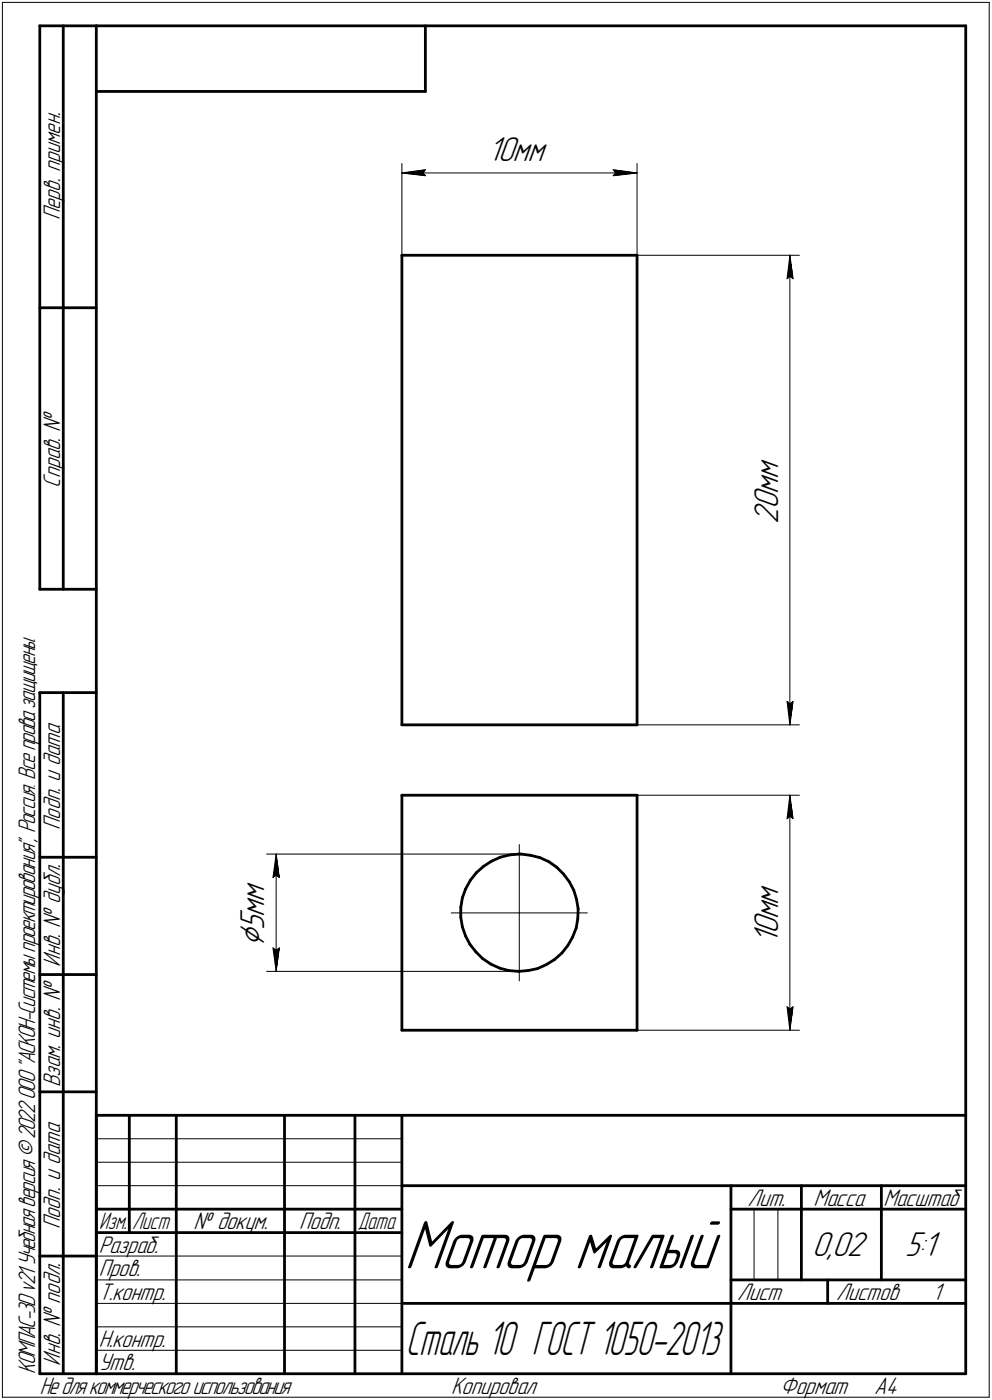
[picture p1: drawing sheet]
<svg xmlns="http://www.w3.org/2000/svg" width="211mm" height="298mm" viewBox="0 0 211 298" stroke-linecap="round" stroke-linejoin="round" font-family="sans-serif">
<g fill="none" stroke="#000" stroke-width=".59">
<path d="M8.5 5.5v120zM8.5 5.5h12zM13.5 5.5v120zM20.5 5.5v287zM20.5 5.5h185zM20.5 19.5h70zM90.5 5.5v14zM205.5 5.5v287zM85.5 54.4h50.1zM85.5 54.4v99.9zM135.6 54.4v99.9zM8.5 65.5h12z"/>
<path d="M8.5 125.5h12zM8.5 147.5v145zM8.5 147.5h12zM13.5 147.5v145zM85.5 154.3h50.1zM85.5 169.3h50.1zM85.5 169.3v50.1zM135.6 169.3v50.1zM8.5 182.5h12zM98 193.2v2.1zM98 195.3l.4 2.1zM98.4 191.2l-.4 2z"/>
<path d="M98.4 197.4l.7 1.9zM99.1 189.3l-.7 1.9zM99.1 199.3l.9 1.8zM100.1 187.5l-1 1.8zM101.3 185.8l1.6-1.3zM101.3 185.8l-1.2 1.7zM102.9 184.5l1.7-1.1zM104.6 183.4l1.8-.9zM106.4 182.5l2.1-.5zM108.5 182l2-.1zM110.5 181.9h.3zM110.8 181.9l2.1 .2z"/>
<path d="M112.9 182.1l2 .5zM114.9 182.6l1.9 .9zM116.8 183.5l1.6 1.2zM118.4 184.7l1.5 1.4zM119.9 186.1l1.3 1.7zM121.2 187.8l.9 1.8zM121.8 199.6l-1 1.7zM122.1 189.6l.6 1.9zM122.6 197.6l-.8 2zM122.7 191.5l.3 2zM122.9 195.7l-.3 1.9zM123 193.5l-.1 2.2z"/>
<path d="M8.5 207.5h12zM85.5 219.4h50.1zM100 201.1l1.3 1.6zM101.3 202.7l1.4 1.4zM102.7 204.1l1.8 1.2zM104.5 205.3l1.8 .9zM106.3 206.2l2 .5zM108.3 206.7l2 .1zM110.3 206.8l2.1-.1zM112.4 206.7l2-.5zM114.4 206.2l1.8-.8zM116.2 205.4l1.8-1.1z"/>
<path d="M118 204.3l1.5-1.4zM120.8 201.3l-1.3 1.6zM8.5 232.5h12zM20.5 237.5h185zM20.5 237.5v55zM27.5 237.5v25zM37.5 237.5v55zM60.5 237.5v55zM75.5 237.5v55zM85.5 237.5v55zM20.5 257.5h65zM85.5 252.5h120z"/>
<path d="M155.5 252.5v40zM155.5 257.5h15zM170.5 252.5v20zM170.5 257.5h35zM187.5 252.5v20zM8.5 267.5h12zM20.5 262.5h65zM85.5 277.5h70zM155.5 277.5h50zM155.5 272.5h50zM176.1 272.5v5zM8.5 292.5h12z"/>
<path d="M20.5 292.5h185z"/>
</g>
<g fill="none" stroke="#000" stroke-width=".21">
<path d="M.5 .5v297zM.5 .5h210zM210.5 .5v297zM85.5 34.8v19.6zM85.5 36.8l5-.6zM85.5 36.8l5 .6zM85.5 36.8h50.1zM90 36.8l.5 .6zM90.5 36.2l-.5 .6zM130.5 37.4l5.1-.6zM130.5 36.2l.5 .6zM130.5 36.2l5.1 .6z"/>
<path d="M131 36.8l-.5 .6zM135.6 34.8v19.6zM135.6 54.4h34.5zM167.5 59.4l.6-.6zM168.1 54.4l.6 5zM168.1 58.8l.6 .6zM168.1 54.4l-.6 5zM168.1 54.4v99.9zM135.6 154.3h34.5zM167.5 149.4l.6 4.9zM167.5 149.4l.6 .5zM168.1 149.9l.6-.5z"/>
<path d="M168.7 149.4l-.6 4.9zM110.5 179.8v14.6zM135.6 169.3h34.5zM167.5 174.3l.6-.5zM168.1 169.3l.6 5zM168.1 173.8l.6 .5zM168.1 169.3l-.6 5zM168.1 169.3v50.1zM56.7 181.9h53.8zM58.1 186.9l.7-.5zM58.8 181.9l.6 5zM58.8 186.4l.6 .5z"/>
<path d="M58.8 181.9l-.7 5zM58.8 181.9v24.9zM96 194.4h14.5zM110.5 194.4h14.5zM110.5 194.4v14.5zM56.7 206.8h53.8zM58.1 201.8l.7 5zM58.1 201.8l.7 .6zM58.8 202.4l.6-.6zM59.4 201.8l-.6 5zM135.6 219.4h34.5zM167.5 214.4l.6 5z"/>
<path d="M167.5 214.4l.6 .5zM168.1 214.9l.6-.5zM168.7 214.4l-.6 5zM20.5 247.5h65zM20.5 252.5h65zM20.5 242.5h65zM160.4 257.5v15zM165.5 257.5v15zM20.5 267.5h65zM20.5 272.5h65zM20.5 277.5h65zM.5 297.5h210z"/>
<path d="M20.5 282.5h65zM20.5 287.5h65z"/>
</g>
<g fill="#fff" stroke="#fff" stroke-width=".21">
<path d="M103.8 28.6h13.5zM103.8 28.7h13.5zM103.8 28.8h13.5zM103.8 28.9h13.5zM103.8 29h13.5zM103.8 29h13.5zM103.8 29.1h13.5zM103.8 29.2h13.5zM103.8 29.3h13.5zM103.8 29.4h13.5zM103.8 29.5h13.5zM103.8 29.5h13.5zM103.8 29.6h13.5zM103.8 29.7h13.5zM103.8 29.8h13.5zM103.8 29.9h13.5zM103.8 30h13.5zM103.8 30.1h13.5zM103.8 30.1h13.5zM103.8 30.2h13.5zM103.8 30.3h13.5zM103.8 30.4h13.5zM103.8 30.5h13.5zM103.8 30.6h13.5zM103.8 30.6h13.5zM103.8 30.7h13.5zM103.8 30.8h13.5zM103.8 30.9h13.5zM103.8 31h13.5zM103.8 31.1h13.5zM103.8 31.2h13.5zM103.8 31.2h13.5zM103.8 31.3h13.5zM103.8 31.4h13.5zM103.8 31.5h13.5zM103.8 31.6h13.5zM103.8 31.7h13.5zM103.8 31.7h13.5zM103.8 31.8h13.5zM103.8 31.9h13.5zM103.8 32h13.5zM103.8 32.1h13.5zM103.8 32.2h13.5zM103.8 32.3h13.5zM103.8 32.3h13.5zM103.8 32.4h13.5zM103.8 32.5h13.5zM103.8 32.6h13.5zM103.8 32.7h13.5zM103.8 32.8h13.5zM103.8 32.9h13.5zM103.8 32.9h13.5zM103.8 33h13.5zM103.8 33.1h13.5zM103.8 33.2h13.5zM103.8 33.3h13.5zM103.8 33.4h13.5zM103.8 33.4h13.5zM103.8 33.5h13.5zM103.8 33.6h13.5zM103.8 33.7h13.5zM103.8 33.8h13.5zM103.8 33.9h13.5zM103.8 34h13.5zM103.8 34h13.5zM103.8 34.1h13.5zM103.8 34.2h13.5zM103.8 34.3h13.5zM103.8 34.4h13.5zM103.8 34.5h13.5zM103.8 34.5h13.5zM103.8 34.6h13.5zM103.8 34.7h13.5zM103.8 34.8h13.5zM103.8 34.9h13.5zM103.8 35h13.5zM103.8 35.1h13.5zM103.8 35.1h13.5zM103.8 35.2h13.5zM103.8 35.3h13.5zM103.8 35.4h13.5zM103.8 35.5h13.5zM103.8 35.6h13.5zM103.8 35.6h13.5zM103.8 35.7h13.5z"/>
<path d="M90.4 35.6h.6zM89.8 35.7h1.2zM89.2 35.8h1.8zM88.6 35.9h2.4zM88 36h3zM87.3 36.1h3.7zM87.1 36.2h3.9zM87 36.2h4zM86.7 36.3h4.3zM86.5 36.4h4.5zM86.4 36.5h4.6zM86.1 36.6h4.9zM85.9 36.7h5.1zM85.8 36.7h5.2zM85.5 36.8h5.5zM85.8 36.9h5.2zM86 37h5zM86.2 37.1h4.8zM86.4 37.2h4.6zM86.7 37.3h4.3zM86.9 37.3h4.1zM87.1 37.4h3.9zM87.3 37.5h3.7zM88 37.6h3zM88.6 37.7h2.4zM89.2 37.8h1.8zM89.8 37.8h1.2zM90.4 37.9h.6z"/>
<path d="M130 35.6h.7zM130 35.7h1.3zM130 35.8h1.9zM130 35.9h2.5zM130 36h3.1zM130 36.1h3.7zM130 36.2h3.9zM130 36.2h4.1zM130 36.3h4.4zM130 36.4h4.5zM130 36.5h4.8zM130 36.6h5zM130 36.7h5.2zM130 36.7h5.4zM130 36.8h5.6zM130 36.9h5.4zM130 37h5.1zM130 37.1h4.9zM130 37.2h4.6zM130 37.3h4.5zM130 37.3h4.2zM130 37.4h3.9zM130 37.5h3.7zM130 37.6h3.1zM130 37.7h2.5zM130 37.8h1.9zM130 37.8h1.3zM130 37.9h.7z"/>
<path d="M159.9 97.1h7.2zM159.9 97.2h7.2zM159.9 97.3h7.2zM159.9 97.4h7.2zM159.9 97.5h7.2zM159.9 97.5h7.2zM159.9 97.6h7.2zM159.9 97.7h7.2zM159.9 97.8h7.2zM159.9 97.9h7.2zM159.9 98h7.2zM159.9 98h7.2zM159.9 98.1h7.2zM159.9 98.2h7.2zM159.9 98.3h7.2zM159.9 98.4h7.2zM159.9 98.5h7.2zM159.9 98.6h7.2zM159.9 98.6h7.2zM159.9 98.7h7.2zM159.9 98.8h7.2zM159.9 98.9h7.2zM159.9 99h7.2zM159.9 99.1h7.2zM159.9 99.1h7.2zM159.9 99.2h7.2zM159.9 99.3h7.2zM159.9 99.4h7.2zM159.9 99.5h7.2zM159.9 99.6h7.2zM159.9 99.7h7.2zM159.9 99.7h7.2zM159.9 99.8h7.2zM159.9 99.9h7.2zM159.9 100h7.2zM159.9 100.1h7.2zM159.9 100.2h7.2zM159.9 100.2h7.2zM159.9 100.3h7.2zM159.9 100.4h7.2zM159.9 100.5h7.2zM159.9 100.6h7.2zM159.9 100.7h7.2zM159.9 100.8h7.2zM159.9 100.8h7.2zM159.9 100.9h7.2zM159.9 101h7.2zM159.9 101.1h7.2zM159.9 101.2h7.2zM159.9 101.3h7.2zM159.9 101.3h7.2zM159.9 101.4h7.2zM159.9 101.5h7.2zM159.9 101.6h7.2zM159.9 101.7h7.2zM159.9 101.8h7.2zM159.9 101.9h7.2zM159.9 101.9h7.2zM159.9 102h7.2zM159.9 102.1h7.2zM159.9 102.2h7.2zM159.9 102.3h7.2zM159.9 102.4h7.2zM159.9 102.4h7.2zM159.9 102.5h7.2zM159.9 102.6h7.2zM159.9 102.7h7.2zM159.9 102.8h7.2zM159.9 102.9h7.2zM159.9 103h7.2zM159.9 103h7.2zM159.9 103.1h7.2zM159.9 103.2h7.2zM159.9 103.3h7.2zM159.9 103.4h7.2zM159.9 103.5h7.2zM159.9 103.5h7.2zM159.9 103.6h7.2zM159.9 103.7h7.2zM159.9 103.8h7.2zM159.9 103.9h7.2zM159.9 104h7.2zM159.9 104.1h7.2zM159.9 104.1h7.2zM159.9 104.2h7.2zM159.9 104.3h7.2zM159.9 104.4h7.2zM159.9 104.5h7.2zM159.9 104.6h7.2zM159.9 104.6h7.2zM159.9 104.7h7.2zM159.9 104.8h7.2zM159.9 104.9h7.2zM159.9 105h7.2zM159.9 105.1h7.2zM159.9 105.2h7.2zM159.9 105.2h7.2zM159.9 105.3h7.2zM159.9 105.4h7.2zM159.9 105.5h7.2zM159.9 105.6h7.2zM159.9 105.7h7.2zM159.9 105.7h7.2zM159.9 105.8h7.2zM159.9 105.9h7.2zM159.9 106h7.2zM159.9 106.1h7.2zM159.9 106.2h7.2zM159.9 106.3h7.2zM159.9 106.3h7.2zM159.9 106.4h7.2zM159.9 106.5h7.2zM159.9 106.6h7.2zM159.9 106.7h7.2zM159.9 106.8h7.2zM159.9 106.8h7.2zM159.9 106.9h7.2zM159.9 107h7.2zM159.9 107.1h7.2zM159.9 107.2h7.2zM159.9 107.3h7.2zM159.9 107.4h7.2zM159.9 107.4h7.2zM159.9 107.5h7.2zM159.9 107.6h7.2zM159.9 107.7h7.2zM159.9 107.8h7.2zM159.9 107.9h7.2zM159.9 107.9h7.2zM159.9 108h7.2zM159.9 108.1h7.2zM159.9 108.2h7.2zM159.9 108.3h7.2zM159.9 108.4h7.2zM159.9 108.5h7.2zM159.9 108.5h7.2zM159.9 108.6h7.2zM159.9 108.7h7.2zM159.9 108.8h7.2zM159.9 108.9h7.2zM159.9 109h7.2zM159.9 109.1h7.2zM159.9 109.1h7.2zM159.9 109.2h7.2zM159.9 109.3h7.2zM159.9 109.4h7.2zM159.9 109.5h7.2zM159.9 109.6h7.2zM159.9 109.6h7.2zM159.9 109.7h7.2zM159.9 109.8h7.2zM159.9 109.9h7.2zM159.9 110h7.2zM159.9 110.1h7.2zM159.9 110.2h7.2zM159.9 110.2h7.2zM159.9 110.3h7.2zM159.9 110.4h7.2zM159.9 110.5h7.2zM159.9 110.6h7.2zM159.9 110.7h7.2zM159.9 110.7h7.2zM159.9 110.8h7.2zM159.9 110.9h7.2zM159.9 111h7.2zM159.9 111.1h7.2zM159.9 111.2h7.2zM159.9 111.3h7.2zM159.9 111.3h7.2zM159.9 111.4h7.2zM159.9 111.5h7.2z"/>
<path d="M166.9 148.8h2.4zM167 148.9h2.3zM167 149h2.3zM167 149.1h2.3zM167 149.2h2.3zM167 149.3h2.3zM167 149.4h2.3zM167 149.4h2.3zM167 149.5h2.2zM167 149.6h2.2zM167 149.7h2.2zM167 149.8h2.2zM167 149.9h2.2zM167 149.9h2.2zM167 150h2.2zM167.1 150.1h2.1zM167.1 150.2h2.1zM167.1 150.3h2.1zM167.1 150.4h2.1zM167.1 150.5h2.1zM167.1 150.5h2.1zM167.1 150.6h2.1zM167.1 150.7h2zM167.2 150.8h1.9zM167.2 150.9h1.9zM167.2 151h1.9zM167.2 151h1.9zM167.2 151.1h1.9zM167.2 151.2h1.9zM167.2 151.3h1.9zM167.3 151.4h1.7zM167.3 151.5h1.7zM167.3 151.6h1.7zM167.3 151.6h1.7zM167.3 151.7h1.7zM167.3 151.8h1.7zM167.3 151.9h1.7zM167.4 152h1.5zM167.4 152.1h1.5zM167.4 152.1h1.5zM167.4 152.2h1.5zM167.4 152.3h1.5zM167.4 152.4h1.5zM167.4 152.5h1.5zM167.4 152.6h1.4zM167.5 152.7h1.3zM167.5 152.7h1.3zM167.6 152.8h1.1zM167.6 152.9h1.1zM167.6 153h1.1zM167.6 153.1h1.1zM167.6 153.2h1zM167.7 153.2h.9zM167.7 153.3h.9zM167.7 153.4h.8zM167.8 153.5h.7zM167.8 153.6h.6zM167.8 153.7h.6zM167.9 153.8h.4zM167.9 153.8h.4zM168 153.9h.3zM168 154h.2zM168 154.1h.2z"/>
<path d="M168 54.6h.2zM168 54.7h.2zM168 54.8h.3zM167.9 54.9h.4zM167.9 54.9h.4zM167.8 55h.6zM167.8 55.1h.6zM167.8 55.2h.7zM167.7 55.3h.8zM167.7 55.4h.9zM167.7 55.5h.9zM167.6 55.5h1zM167.6 55.6h1.1zM167.6 55.7h1.1zM167.6 55.8h1.1zM167.6 55.9h1.1zM167.5 56h1.3zM167.5 56h1.3zM167.4 56.1h1.4zM167.4 56.2h1.5zM167.4 56.3h1.5zM167.4 56.4h1.5zM167.4 56.5h1.5zM167.4 56.6h1.5zM167.4 56.6h1.5zM167.4 56.7h1.5zM167.3 56.8h1.7zM167.3 56.9h1.7zM167.3 57h1.7zM167.3 57.1h1.7zM167.3 57.1h1.7zM167.3 57.2h1.7zM167.3 57.3h1.7zM167.2 57.4h1.9zM167.2 57.5h1.9zM167.2 57.6h1.9zM167.2 57.7h1.9zM167.2 57.7h1.9zM167.2 57.8h1.9zM167.2 57.9h1.9zM167.1 58h2zM167.1 58.1h2.1zM167.1 58.2h2.1zM167.1 58.3h2.1zM167.1 58.3h2.1zM167.1 58.4h2.1zM167.1 58.5h2.1zM167.1 58.6h2.1zM167 58.7h2.2zM167 58.8h2.2zM167 58.8h2.2zM167 58.9h2.2zM167 59h2.2zM167 59.1h2.2zM167 59.2h2.2zM167 59.3h2.3zM167 59.4h2.3zM167 59.4h2.3zM167 59.5h2.3zM167 59.6h2.3zM167 59.7h2.3zM167 59.8h2.3z"/>
<path d="M159.9 187.6h7.2zM159.9 187.7h7.2zM159.9 187.8h7.2zM159.9 187.9h7.2zM159.9 188h7.2zM159.9 188h7.2zM159.9 188.1h7.2zM159.9 188.2h7.2zM159.9 188.3h7.2zM159.9 188.4h7.2zM159.9 188.5h7.2zM159.9 188.6h7.2zM159.9 188.6h7.2zM159.9 188.7h7.2zM159.9 188.8h7.2zM159.9 188.9h7.2zM159.9 189h7.2zM159.9 189.1h7.2zM159.9 189.1h7.2zM159.9 189.2h7.2zM159.9 189.3h7.2zM159.9 189.4h7.2zM159.9 189.5h7.2zM159.9 189.6h7.2zM159.9 189.7h7.2zM159.9 189.7h7.2zM159.9 189.8h7.2zM159.9 189.9h7.2zM159.9 190h7.2zM159.9 190.1h7.2zM159.9 190.2h7.2zM159.9 190.2h7.2zM159.9 190.3h7.2zM159.9 190.4h7.2zM159.9 190.5h7.2zM159.9 190.6h7.2zM159.9 190.7h7.2zM159.9 190.8h7.2zM159.9 190.8h7.2zM159.9 190.9h7.2zM159.9 191h7.2zM159.9 191.1h7.2zM159.9 191.2h7.2zM159.9 191.3h7.2zM159.9 191.3h7.2zM159.9 191.4h7.2zM159.9 191.5h7.2zM159.9 191.6h7.2zM159.9 191.7h7.2zM159.9 191.8h7.2zM159.9 191.9h7.2zM159.9 191.9h7.2zM159.9 192h7.2zM159.9 192.1h7.2zM159.9 192.2h7.2zM159.9 192.3h7.2zM159.9 192.4h7.2zM159.9 192.4h7.2zM159.9 192.5h7.2zM159.9 192.6h7.2zM159.9 192.7h7.2zM159.9 192.8h7.2zM159.9 192.9h7.2zM159.9 193h7.2zM159.9 193h7.2zM159.9 193.1h7.2zM159.9 193.2h7.2zM159.9 193.3h7.2zM159.9 193.4h7.2zM159.9 193.5h7.2zM159.9 193.5h7.2zM159.9 193.6h7.2zM159.9 193.7h7.2zM159.9 193.8h7.2zM159.9 193.9h7.2zM159.9 194h7.2zM159.9 194.1h7.2zM159.9 194.1h7.2zM159.9 194.2h7.2zM159.9 194.3h7.2zM159.9 194.4h7.2zM159.9 194.5h7.2zM159.9 194.6h7.2zM159.9 194.6h7.2zM159.9 194.7h7.2zM159.9 194.8h7.2zM159.9 194.9h7.2zM159.9 195h7.2zM159.9 195.1h7.2zM159.9 195.2h7.2zM159.9 195.2h7.2zM159.9 195.3h7.2zM159.9 195.4h7.2zM159.9 195.5h7.2zM159.9 195.6h7.2zM159.9 195.7h7.2zM159.9 195.7h7.2zM159.9 195.8h7.2zM159.9 195.9h7.2zM159.9 196h7.2zM159.9 196.1h7.2zM159.9 196.2h7.2zM159.9 196.3h7.2zM159.9 196.3h7.2zM159.9 196.4h7.2zM159.9 196.5h7.2zM159.9 196.6h7.2zM159.9 196.7h7.2zM159.9 196.8h7.2zM159.9 196.8h7.2zM159.9 196.9h7.2zM159.9 197h7.2zM159.9 197.1h7.2zM159.9 197.2h7.2zM159.9 197.3h7.2zM159.9 197.4h7.2zM159.9 197.4h7.2zM159.9 197.5h7.2zM159.9 197.6h7.2zM159.9 197.7h7.2zM159.9 197.8h7.2zM159.9 197.9h7.2zM159.9 198h7.2zM159.9 198h7.2zM159.9 198.1h7.2zM159.9 198.2h7.2zM159.9 198.3h7.2zM159.9 198.4h7.2zM159.9 198.5h7.2zM159.9 198.5h7.2zM159.9 198.6h7.2zM159.9 198.7h7.2zM159.9 198.8h7.2zM159.9 198.9h7.2zM159.9 199h7.2zM159.9 199.1h7.2zM159.9 199.1h7.2zM159.9 199.2h7.2zM159.9 199.3h7.2zM159.9 199.4h7.2zM159.9 199.5h7.2zM159.9 199.6h7.2zM159.9 199.6h7.2zM159.9 199.7h7.2zM159.9 199.8h7.2zM159.9 199.9h7.2zM159.9 200h7.2zM159.9 200.1h7.2zM159.9 200.2h7.2zM159.9 200.2h7.2zM159.9 200.3h7.2zM159.9 200.4h7.2zM159.9 200.5h7.2zM159.9 200.6h7.2zM159.9 200.7h7.2zM159.9 200.7h7.2zM159.9 200.8h7.2zM159.9 200.9h7.2zM159.9 201h7.2z"/>
<path d="M166.9 213.9h2.4zM167 214h2.3zM167 214h2.3zM167 214.1h2.3zM167 214.2h2.3zM167 214.3h2.3zM167 214.4h2.3zM167 214.5h2.3zM167 214.5h2.2zM167 214.6h2.2zM167 214.7h2.2zM167 214.8h2.2zM167 214.9h2.2zM167 215h2.2zM167 215.1h2.2zM167.1 215.1h2.1zM167.1 215.2h2.1zM167.1 215.3h2.1zM167.1 215.4h2.1zM167.1 215.5h2.1zM167.1 215.6h2.1zM167.1 215.6h2.1zM167.1 215.7h2zM167.2 215.8h1.9zM167.2 215.9h1.9zM167.2 216h1.9zM167.2 216.1h1.9zM167.2 216.2h1.9zM167.2 216.2h1.9zM167.2 216.3h1.9zM167.3 216.4h1.7zM167.3 216.5h1.7zM167.3 216.6h1.7zM167.3 216.7h1.7zM167.3 216.7h1.7zM167.3 216.8h1.7zM167.3 216.9h1.7zM167.4 217h1.5zM167.4 217.1h1.5zM167.4 217.2h1.5zM167.4 217.3h1.5zM167.4 217.3h1.5zM167.4 217.4h1.5zM167.4 217.5h1.5zM167.4 217.6h1.4zM167.5 217.7h1.3zM167.5 217.8h1.3zM167.6 217.8h1.1zM167.6 217.9h1.1zM167.6 218h1.1zM167.6 218.1h1.1zM167.6 218.2h1zM167.7 218.3h.9zM167.7 218.4h.9zM167.7 218.4h.8zM167.8 218.5h.7zM167.8 218.6h.6zM167.8 218.7h.6zM167.9 218.8h.4zM167.9 218.9h.4zM168 218.9h.3zM168 219h.2zM168 219.1h.2z"/>
<path d="M168 169.6h.2zM168 169.7h.2zM168 169.8h.3zM167.9 169.8h.4zM167.9 169.9h.4zM167.8 170h.6zM167.8 170.1h.6zM167.8 170.2h.7zM167.7 170.3h.8zM167.7 170.3h.9zM167.7 170.4h.9zM167.6 170.5h1zM167.6 170.6h1.1zM167.6 170.7h1.1zM167.6 170.8h1.1zM167.6 170.9h1.1zM167.5 170.9h1.3zM167.5 171h1.3zM167.4 171.1h1.4zM167.4 171.2h1.5zM167.4 171.3h1.5zM167.4 171.4h1.5zM167.4 171.4h1.5zM167.4 171.5h1.5zM167.4 171.6h1.5zM167.4 171.7h1.5zM167.3 171.8h1.7zM167.3 171.9h1.7zM167.3 172h1.7zM167.3 172h1.7zM167.3 172.1h1.7zM167.3 172.2h1.7zM167.3 172.3h1.7zM167.2 172.4h1.9zM167.2 172.5h1.9zM167.2 172.6h1.9zM167.2 172.6h1.9zM167.2 172.7h1.9zM167.2 172.8h1.9zM167.2 172.9h1.9zM167.1 173h2zM167.1 173.1h2.1zM167.1 173.1h2.1zM167.1 173.2h2.1zM167.1 173.3h2.1zM167.1 173.4h2.1zM167.1 173.5h2.1zM167.1 173.6h2.1zM167 173.7h2.2zM167 173.7h2.2zM167 173.8h2.2zM167 173.9h2.2zM167 174h2.2zM167 174.1h2.2zM167 174.2h2.2zM167 174.2h2.3zM167 174.3h2.3zM167 174.4h2.3zM167 174.5h2.3zM167 174.6h2.3zM167 174.7h2.3zM167 174.8h2.3z"/>
<path d="M50.5 187.2h7.2zM50.5 187.3h7.2zM50.5 187.4h7.2zM50.5 187.5h7.2zM50.5 187.5h7.2zM50.5 187.6h7.2zM50.5 187.7h7.2zM50.5 187.8h7.2zM50.5 187.9h7.2zM50.5 188h7.2zM50.5 188h7.2zM50.5 188.1h7.2zM50.5 188.2h7.2zM50.5 188.3h7.2zM50.5 188.4h7.2zM50.5 188.5h7.2zM50.5 188.6h7.2zM50.5 188.6h7.2zM50.5 188.7h7.2zM50.5 188.8h7.2zM50.5 188.9h7.2zM50.5 189h7.2zM50.5 189.1h7.2zM50.5 189.1h7.2zM50.5 189.2h7.2zM50.5 189.3h7.2zM50.5 189.4h7.2zM50.5 189.5h7.2zM50.5 189.6h7.2zM50.5 189.7h7.2zM50.5 189.7h7.2zM50.5 189.8h7.2zM50.5 189.9h7.2zM50.5 190h7.2zM50.5 190.1h7.2zM50.5 190.2h7.2zM50.5 190.2h7.2zM50.5 190.3h7.2zM50.5 190.4h7.2zM50.5 190.5h7.2zM50.5 190.6h7.2zM50.5 190.7h7.2zM50.5 190.8h7.2zM50.5 190.8h7.2zM50.5 190.9h7.2zM50.5 191h7.2zM50.5 191.1h7.2zM50.5 191.2h7.2zM50.5 191.3h7.2zM50.5 191.3h7.2zM50.5 191.4h7.2zM50.5 191.5h7.2zM50.5 191.6h7.2zM50.5 191.7h7.2zM50.5 191.8h7.2zM50.5 191.9h7.2zM50.5 191.9h7.2zM50.5 192h7.2zM50.5 192.1h7.2zM50.5 192.2h7.2zM50.5 192.3h7.2zM50.5 192.4h7.2zM50.5 192.4h7.2zM50.5 192.5h7.2zM50.5 192.6h7.2zM50.5 192.7h7.2zM50.5 192.8h7.2zM50.5 192.9h7.2zM50.5 193h7.2zM50.5 193h7.2zM50.5 193.1h7.2zM50.5 193.2h7.2zM50.5 193.3h7.2zM50.5 193.4h7.2zM50.5 193.5h7.2zM50.5 193.5h7.2zM50.5 193.6h7.2zM50.5 193.7h7.2zM50.5 193.8h7.2zM50.5 193.9h7.2zM50.5 194h7.2zM50.5 194.1h7.2zM50.5 194.1h7.2zM50.5 194.2h7.2zM50.5 194.3h7.2zM50.5 194.4h7.2zM50.5 194.5h7.2zM50.5 194.6h7.2zM50.5 194.6h7.2zM50.5 194.7h7.2zM50.5 194.8h7.2zM50.5 194.9h7.2zM50.5 195h7.2zM50.5 195.1h7.2zM50.5 195.2h7.2zM50.5 195.2h7.2zM50.5 195.3h7.2zM50.5 195.4h7.2zM50.5 195.5h7.2zM50.5 195.6h7.2zM50.5 195.7h7.2zM50.5 195.7h7.2zM50.5 195.8h7.2zM50.5 195.9h7.2zM50.5 196h7.2zM50.5 196.1h7.2zM50.5 196.2h7.2zM50.5 196.3h7.2zM50.5 196.3h7.2zM50.5 196.4h7.2zM50.5 196.5h7.2zM50.5 196.6h7.2zM50.5 196.7h7.2zM50.5 196.8h7.2zM50.5 196.8h7.2zM50.5 196.9h7.2zM50.5 197h7.2zM50.5 197.1h7.2zM50.5 197.2h7.2zM50.5 197.3h7.2zM50.5 197.4h7.2zM50.5 197.4h7.2zM50.5 197.5h7.2zM50.5 197.6h7.2zM50.5 197.7h7.2zM50.5 197.8h7.2zM50.5 197.9h7.2zM50.5 198h7.2zM50.5 198h7.2zM50.5 198.1h7.2zM50.5 198.2h7.2zM50.5 198.3h7.2zM50.5 198.4h7.2zM50.5 198.5h7.2zM50.5 198.5h7.2zM50.5 198.6h7.2zM50.5 198.7h7.2zM50.5 198.8h7.2zM50.5 198.9h7.2zM50.5 199h7.2zM50.5 199.1h7.2zM50.5 199.1h7.2zM50.5 199.2h7.2zM50.5 199.3h7.2zM50.5 199.4h7.2zM50.5 199.5h7.2zM50.5 199.6h7.2zM50.5 199.6h7.2zM50.5 199.7h7.2zM50.5 199.8h7.2zM50.5 199.9h7.2zM50.5 200h7.2zM50.5 200.1h7.2zM50.5 200.2h7.2zM50.5 200.2h7.2zM50.5 200.3h7.2zM50.5 200.4h7.2zM50.5 200.5h7.2zM50.5 200.6h7.2zM50.5 200.7h7.2zM50.5 200.7h7.2zM50.5 200.8h7.2zM50.5 200.9h7.2zM50.5 201h7.2zM50.5 201.1h7.2zM50.5 201.2h7.2zM50.5 201.3h7.2zM50.5 201.3h7.2zM50.5 201.4h7.2z"/>
<path d="M58.7 182.1h.2zM58.7 182.2h.2zM58.6 182.3h.4zM58.6 182.4h.4zM58.5 182.5h.5zM58.5 182.5h.6zM58.5 182.6h.6zM58.4 182.7h.8zM58.4 182.8h.8zM58.3 182.9h1zM58.3 183h1zM58.3 183h1zM58.3 183.1h1.1zM58.3 183.2h1.1zM58.2 183.3h1.2zM58.2 183.4h1.2zM58.1 183.5h1.4zM58.1 183.6h1.4zM58 183.6h1.5zM58 183.7h1.6zM58 183.8h1.6zM58 183.9h1.6zM58 184h1.6zM58 184.1h1.6zM58 184.1h1.6zM58 184.2h1.6zM57.9 184.3h1.7zM57.9 184.4h1.8zM57.9 184.5h1.8zM57.9 184.6h1.8zM57.9 184.7h1.8zM57.9 184.7h1.8zM57.9 184.8h1.8zM57.8 184.9h1.9zM57.8 185h1.9zM57.8 185.1h1.9zM57.8 185.2h2zM57.8 185.3h2zM57.8 185.3h2zM57.8 185.4h2zM57.7 185.5h2.1zM57.7 185.6h2.1zM57.7 185.7h2.1zM57.7 185.8h2.1zM57.7 185.8h2.1zM57.7 185.9h2.2zM57.7 186h2.2zM57.7 186.1h2.2zM57.7 186.2h2.2zM57.7 186.3h2.2zM57.7 186.4h2.2zM57.7 186.4h2.2zM57.7 186.5h2.2zM57.7 186.6h2.2zM57.7 186.7h2.2zM57.6 186.8h2.3zM57.6 186.9h2.3zM57.6 186.9h2.3zM57.6 187h2.3zM57.6 187.1h2.3zM57.6 187.2h2.3zM57.6 187.3h2.3z"/>
<path d="M57.5 201.3h2.4zM57.6 201.4h2.3zM57.6 201.5h2.3zM57.6 201.6h2.3zM57.6 201.7h2.3zM57.6 201.8h2.3zM57.6 201.8h2.3zM57.6 201.9h2.3zM57.7 202h2.2zM57.7 202.1h2.2zM57.7 202.2h2.2zM57.7 202.3h2.2zM57.7 202.4h2.2zM57.7 202.4h2.2zM57.7 202.5h2.2zM57.7 202.6h2.2zM57.7 202.7h2.2zM57.7 202.8h2.2zM57.7 202.9h2.1zM57.7 202.9h2.1zM57.7 203h2.1zM57.7 203.1h2.1zM57.7 203.2h2.1zM57.8 203.3h2zM57.8 203.4h2zM57.8 203.5h2zM57.8 203.5h2zM57.8 203.6h1.9zM57.8 203.7h1.9zM57.8 203.8h1.9zM57.9 203.9h1.8zM57.9 204h1.8zM57.9 204h1.8zM57.9 204.1h1.8zM57.9 204.2h1.8zM57.9 204.3h1.8zM57.9 204.4h1.7zM58 204.5h1.6zM58 204.6h1.6zM58 204.6h1.6zM58 204.7h1.6zM58 204.8h1.6zM58 204.9h1.6zM58 205h1.6zM58 205.1h1.5zM58.1 205.1h1.4zM58.1 205.2h1.4zM58.2 205.3h1.2zM58.2 205.4h1.2zM58.3 205.5h1.1zM58.3 205.6h1.1zM58.3 205.7h1zM58.3 205.7h1zM58.3 205.8h1zM58.4 205.9h.8zM58.4 206h.8zM58.5 206.1h.6zM58.5 206.2h.6zM58.5 206.2h.5zM58.6 206.3h.4zM58.6 206.4h.4zM58.7 206.5h.2zM58.7 206.6h.2z"/>
</g>
<g fill="#000" stroke="#000" stroke-width=".21">
<path d="M85.5 36.8h4.5zM86.3 36.9h3.8zM87 37h3.2zM87.7 37.1h2.6zM88.4 37.2h1.9zM89.2 37.3h1.2zM89.8 37.3h.7z"/>
<path d="M89.9 36.2h.6zM89.3 36.3h1.1zM88.6 36.4h1.7zM88.1 36.5h2.2zM87.5 36.6h2.8zM86.8 36.7h3.4zM86.2 36.7h3.9z"/>
<path d="M130.6 36.2h.5zM130.6 36.3h1.1zM130.7 36.4h1.7zM130.7 36.5h2.3zM130.8 36.6h2.9zM130.9 36.7h3.4zM131 36.7h4z"/>
<path d="M131 36.8h4.6zM131 36.9h3.9zM130.9 37h3.2zM130.8 37.1h2.6zM130.7 37.2h2zM130.6 37.3h1.4zM130.6 37.3h.6z"/>
<path d="M167.9 55.8h.2zM167.9 55.9h.2zM167.9 56h.2zM167.9 56h.2zM167.9 56.1h.2zM167.9 56.2h.2zM167.9 56.3h.2zM167.9 56.4h.2zM167.9 56.5h.2zM167.8 56.6h.3zM167.8 56.6h.3zM167.8 56.7h.3zM167.8 56.8h.3zM167.8 56.9h.3zM167.8 57h.3zM167.8 57.1h.3zM167.8 57.1h.3zM167.7 57.2h.4zM167.7 57.3h.4zM167.7 57.4h.4zM167.7 57.5h.4zM167.7 57.6h.4zM167.7 57.7h.4zM167.7 57.7h.4zM167.7 57.8h.4zM167.7 57.9h.4zM167.6 58h.5zM167.6 58.1h.5zM167.6 58.2h.5zM167.6 58.3h.5zM167.6 58.3h.5zM167.6 58.4h.5zM167.6 58.5h.5zM167.6 58.6h.5zM167.6 58.7h.5zM167.6 58.8h.5zM167.6 58.8h.5zM167.6 58.9h.4zM167.6 59h.3zM167.6 59.1h.2zM167.6 59.2h.1z"/>
<path d="M168.1 55h.1zM168.1 55.1h.1zM168.1 55.2h.1zM168.1 55.3h.1zM168.1 55.4h.1zM168.1 55.5h.1zM168.1 55.5h.1zM168.1 55.6h.2zM168.1 55.7h.2zM168.1 55.8h.2zM168.1 55.9h.2zM168.1 56h.2zM168.1 56h.2zM168.1 56.1h.2zM168.1 56.2h.2zM168.1 56.3h.3zM168.1 56.4h.3zM168.1 56.5h.3zM168.1 56.6h.3zM168.1 56.6h.3zM168.1 56.7h.3zM168.1 56.8h.3zM168.1 56.9h.4zM168.1 57h.4zM168.1 57.1h.4zM168.1 57.1h.4zM168.1 57.2h.4zM168.1 57.3h.4zM168.1 57.4h.4zM168.1 57.5h.5zM168.1 57.6h.5zM168.1 57.7h.5zM168.1 57.7h.5zM168.1 57.8h.5zM168.1 57.9h.5zM168.1 58h.5zM168.1 58.1h.5zM168.1 58.2h.6zM168.1 58.3h.6zM168.1 58.3h.6zM168.1 58.4h.6zM168.1 58.5h.6zM168.1 58.6h.6zM168.1 58.7h.6zM168.1 58.8h.6zM168.1 58.8h.6zM168.2 58.9h.5zM168.3 59h.4zM168.4 59.1h.3zM168.6 59.2h.1z"/>
<path d="M167.6 149.5h.1zM167.6 149.6h.2zM167.6 149.7h.3zM167.6 149.8h.4zM167.6 149.9h.5zM167.6 149.9h.5zM167.6 150h.5zM167.6 150.1h.5zM167.6 150.2h.5zM167.6 150.3h.5zM167.6 150.4h.5zM167.6 150.5h.5zM167.6 150.5h.5zM167.6 150.6h.5zM167.6 150.7h.5zM167.7 150.8h.4zM167.7 150.9h.4zM167.7 151h.4zM167.7 151h.4zM167.7 151.1h.4zM167.7 151.2h.4zM167.7 151.3h.4zM167.7 151.4h.4zM167.7 151.5h.4zM167.8 151.6h.3zM167.8 151.6h.3zM167.8 151.7h.3zM167.8 151.8h.3zM167.8 151.9h.3zM167.8 152h.3zM167.8 152.1h.3zM167.8 152.1h.3zM167.9 152.2h.2zM167.9 152.3h.2zM167.9 152.4h.2zM167.9 152.5h.2zM167.9 152.6h.2zM167.9 152.7h.2zM167.9 152.7h.2zM167.9 152.8h.2zM167.9 152.9h.2z"/>
<path d="M168.6 149.5h.1zM168.4 149.6h.3zM168.3 149.7h.4zM168.2 149.8h.5zM168.1 149.9h.6zM168.1 149.9h.6zM168.1 150h.6zM168.1 150.1h.6zM168.1 150.2h.6zM168.1 150.3h.6zM168.1 150.4h.6zM168.1 150.5h.6zM168.1 150.5h.6zM168.1 150.6h.5zM168.1 150.7h.5zM168.1 150.8h.5zM168.1 150.9h.5zM168.1 151h.5zM168.1 151h.5zM168.1 151.1h.5zM168.1 151.2h.5zM168.1 151.3h.4zM168.1 151.4h.4zM168.1 151.5h.4zM168.1 151.6h.4zM168.1 151.6h.4zM168.1 151.7h.4zM168.1 151.8h.4zM168.1 151.9h.3zM168.1 152h.3zM168.1 152.1h.3zM168.1 152.1h.3zM168.1 152.2h.3zM168.1 152.3h.3zM168.1 152.4h.3zM168.1 152.5h.2zM168.1 152.6h.2zM168.1 152.7h.2zM168.1 152.7h.2zM168.1 152.8h.2zM168.1 152.9h.2zM168.1 153h.2zM168.1 153.1h.2zM168.1 153.2h.1zM168.1 153.2h.1zM168.1 153.3h.1zM168.1 153.4h.1zM168.1 153.5h.1zM168.1 153.6h.1zM168.1 153.7h.1z"/>
<path d="M167.9 170.8h.2zM167.9 170.9h.2zM167.9 170.9h.2zM167.9 171h.2zM167.9 171.1h.2zM167.9 171.2h.2zM167.9 171.3h.2zM167.9 171.4h.2zM167.9 171.4h.2zM167.8 171.5h.3zM167.8 171.6h.3zM167.8 171.7h.3zM167.8 171.8h.3zM167.8 171.9h.3zM167.8 172h.3zM167.8 172h.3zM167.8 172.1h.3zM167.7 172.2h.4zM167.7 172.3h.4zM167.7 172.4h.4zM167.7 172.5h.4zM167.7 172.6h.4zM167.7 172.6h.4zM167.7 172.7h.4zM167.7 172.8h.4zM167.7 172.9h.4zM167.6 173h.5zM167.6 173.1h.5zM167.6 173.1h.5zM167.6 173.2h.5zM167.6 173.3h.5zM167.6 173.4h.5zM167.6 173.5h.5zM167.6 173.6h.5zM167.6 173.7h.5zM167.6 173.7h.5zM167.6 173.8h.5zM167.6 173.9h.4zM167.6 174h.3zM167.6 174.1h.2zM167.6 174.2h.1z"/>
<path d="M168.1 170h.1zM168.1 170.1h.1zM168.1 170.2h.1zM168.1 170.3h.1zM168.1 170.3h.1zM168.1 170.4h.1zM168.1 170.5h.1zM168.1 170.6h.2zM168.1 170.7h.2zM168.1 170.8h.2zM168.1 170.9h.2zM168.1 170.9h.2zM168.1 171h.2zM168.1 171.1h.2zM168.1 171.2h.2zM168.1 171.3h.3zM168.1 171.4h.3zM168.1 171.4h.3zM168.1 171.5h.3zM168.1 171.6h.3zM168.1 171.7h.3zM168.1 171.8h.3zM168.1 171.9h.4zM168.1 172h.4zM168.1 172h.4zM168.1 172.1h.4zM168.1 172.2h.4zM168.1 172.3h.4zM168.1 172.4h.4zM168.1 172.5h.5zM168.1 172.6h.5zM168.1 172.6h.5zM168.1 172.7h.5zM168.1 172.8h.5zM168.1 172.9h.5zM168.1 173h.5zM168.1 173.1h.5zM168.1 173.1h.6zM168.1 173.2h.6zM168.1 173.3h.6zM168.1 173.4h.6zM168.1 173.5h.6zM168.1 173.6h.6zM168.1 173.7h.6zM168.1 173.7h.6zM168.1 173.8h.6zM168.2 173.9h.5zM168.3 174h.4zM168.4 174.1h.3zM168.6 174.2h.1z"/>
<path d="M58.6 183.1h.2zM58.6 183.2h.2zM58.6 183.3h.2zM58.6 183.4h.2zM58.6 183.5h.2zM58.6 183.6h.2zM58.6 183.6h.2zM58.6 183.7h.2zM58.5 183.8h.3zM58.5 183.9h.3zM58.5 184h.3zM58.5 184.1h.3zM58.5 184.1h.3zM58.5 184.2h.3zM58.5 184.3h.3zM58.4 184.4h.4zM58.4 184.5h.4zM58.4 184.6h.4zM58.4 184.7h.4zM58.4 184.7h.4zM58.4 184.8h.4zM58.4 184.9h.4zM58.3 185h.5zM58.3 185.1h.5zM58.3 185.2h.5zM58.3 185.3h.5zM58.3 185.3h.5zM58.3 185.4h.5zM58.3 185.5h.5zM58.3 185.6h.5zM58.3 185.7h.5zM58.3 185.8h.5zM58.3 185.8h.5zM58.3 185.9h.5zM58.3 186h.5zM58.3 186.1h.5zM58.3 186.2h.5zM58.2 186.3h.6zM58.2 186.4h.6zM58.2 186.4h.5zM58.2 186.5h.4zM58.2 186.6h.2zM58.2 186.7h.1z"/>
<path d="M58.8 182.5h.1zM58.8 182.6h.1zM58.8 182.7h.1zM58.8 182.8h.1zM58.8 182.9h.1zM58.8 183h.1zM58.8 183h.1zM58.8 183.1h.2zM58.8 183.2h.2zM58.8 183.3h.2zM58.8 183.4h.2zM58.8 183.5h.2zM58.8 183.6h.2zM58.8 183.6h.2zM58.8 183.7h.2zM58.8 183.8h.3zM58.8 183.9h.3zM58.8 184h.3zM58.8 184.1h.3zM58.8 184.1h.3zM58.8 184.2h.3zM58.8 184.3h.3zM58.8 184.4h.4zM58.8 184.5h.4zM58.8 184.6h.4zM58.8 184.7h.4zM58.8 184.7h.4zM58.8 184.8h.4zM58.8 184.9h.4zM58.8 185h.5zM58.8 185.1h.5zM58.8 185.2h.5zM58.8 185.3h.5zM58.8 185.3h.5zM58.8 185.4h.5zM58.8 185.5h.5zM58.8 185.6h.5zM58.8 185.7h.6zM58.8 185.8h.6zM58.8 185.8h.6zM58.8 185.9h.6zM58.8 186h.6zM58.8 186.1h.6zM58.8 186.2h.6zM58.8 186.3h.6zM58.8 186.4h.6zM58.9 186.4h.5zM59 186.5h.4zM59.1 186.6h.3zM59.3 186.7h.1z"/>
<path d="M58.2 202h.1zM58.2 202.1h.2zM58.2 202.2h.4zM58.2 202.3h.5zM58.2 202.4h.6zM58.2 202.4h.6zM58.3 202.5h.5zM58.3 202.6h.5zM58.3 202.7h.5zM58.3 202.8h.5zM58.3 202.9h.5zM58.3 202.9h.5zM58.3 203h.5zM58.3 203.1h.5zM58.3 203.2h.5zM58.3 203.3h.5zM58.3 203.4h.5zM58.3 203.5h.5zM58.3 203.5h.5zM58.3 203.6h.5zM58.3 203.7h.5zM58.4 203.8h.4zM58.4 203.9h.4zM58.4 204h.4zM58.4 204h.4zM58.4 204.1h.4zM58.4 204.2h.4zM58.4 204.3h.4zM58.5 204.4h.3zM58.5 204.5h.3zM58.5 204.6h.3zM58.5 204.6h.3zM58.5 204.7h.3zM58.5 204.8h.3zM58.5 204.9h.3zM58.6 205h.2zM58.6 205.1h.2zM58.6 205.1h.2zM58.6 205.2h.2zM58.6 205.3h.2zM58.6 205.4h.2zM58.6 205.5h.2zM58.6 205.6h.2z"/>
<path d="M59.3 202h.1zM59.1 202.1h.3zM59 202.2h.4zM58.9 202.3h.5zM58.8 202.4h.6zM58.8 202.4h.6zM58.8 202.5h.6zM58.8 202.6h.6zM58.8 202.7h.6zM58.8 202.8h.6zM58.8 202.9h.6zM58.8 202.9h.6zM58.8 203h.6zM58.8 203.1h.5zM58.8 203.2h.5zM58.8 203.3h.5zM58.8 203.4h.5zM58.8 203.5h.5zM58.8 203.5h.5zM58.8 203.6h.5zM58.8 203.7h.5zM58.8 203.8h.4zM58.8 203.9h.4zM58.8 204h.4zM58.8 204h.4zM58.8 204.1h.4zM58.8 204.2h.4zM58.8 204.3h.4zM58.8 204.4h.3zM58.8 204.5h.3zM58.8 204.6h.3zM58.8 204.6h.3zM58.8 204.7h.3zM58.8 204.8h.3zM58.8 204.9h.3zM58.8 205h.2zM58.8 205.1h.2zM58.8 205.1h.2zM58.8 205.2h.2zM58.8 205.3h.2zM58.8 205.4h.2zM58.8 205.5h.2zM58.8 205.6h.2zM58.8 205.7h.1zM58.8 205.7h.1zM58.8 205.8h.1zM58.8 205.9h.1zM58.8 206h.1zM58.8 206.1h.1zM58.8 206.2h.1z"/>
<path d="M167.6 214.5h.1zM167.6 214.6h.2zM167.6 214.7h.3zM167.6 214.8h.4zM167.6 214.9h.5zM167.6 215h.5zM167.6 215.1h.5zM167.6 215.1h.5zM167.6 215.2h.5zM167.6 215.3h.5zM167.6 215.4h.5zM167.6 215.5h.5zM167.6 215.6h.5zM167.6 215.6h.5zM167.6 215.7h.5zM167.7 215.8h.4zM167.7 215.9h.4zM167.7 216h.4zM167.7 216.1h.4zM167.7 216.2h.4zM167.7 216.2h.4zM167.7 216.3h.4zM167.7 216.4h.4zM167.7 216.5h.4zM167.8 216.6h.3zM167.8 216.7h.3zM167.8 216.7h.3zM167.8 216.8h.3zM167.8 216.9h.3zM167.8 217h.3zM167.8 217.1h.3zM167.8 217.2h.3zM167.9 217.3h.2zM167.9 217.3h.2zM167.9 217.4h.2zM167.9 217.5h.2zM167.9 217.6h.2zM167.9 217.7h.2zM167.9 217.8h.2zM167.9 217.8h.2zM167.9 217.9h.2z"/>
<path d="M168.6 214.5h.1zM168.4 214.6h.3zM168.3 214.7h.4zM168.2 214.8h.5zM168.1 214.9h.6zM168.1 215h.6zM168.1 215.1h.6zM168.1 215.1h.6zM168.1 215.2h.6zM168.1 215.3h.6zM168.1 215.4h.6zM168.1 215.5h.6zM168.1 215.6h.6zM168.1 215.6h.5zM168.1 215.7h.5zM168.1 215.8h.5zM168.1 215.9h.5zM168.1 216h.5zM168.1 216.1h.5zM168.1 216.2h.5zM168.1 216.2h.5zM168.1 216.3h.4zM168.1 216.4h.4zM168.1 216.5h.4zM168.1 216.6h.4zM168.1 216.7h.4zM168.1 216.7h.4zM168.1 216.8h.4zM168.1 216.9h.3zM168.1 217h.3zM168.1 217.1h.3zM168.1 217.2h.3zM168.1 217.3h.3zM168.1 217.3h.3zM168.1 217.4h.3zM168.1 217.5h.2zM168.1 217.6h.2zM168.1 217.7h.2zM168.1 217.8h.2zM168.1 217.8h.2zM168.1 217.9h.2zM168.1 218h.2zM168.1 218.1h.2zM168.1 218.2h.1zM168.1 218.3h.1zM168.1 218.4h.1zM168.1 218.4h.1zM168.1 218.5h.1zM168.1 218.6h.1zM168.1 218.7h.1z"/>
</g>
<text font-size="15.5" x="86" y="270.1">Мотор малый</text>
<text font-size="10.6" x="86.4" y="288.5">Сталь 10 ГОСТ 1050-2013</text>
<text font-size="8.5" x="56.2" y="201.5" transform="rotate(-90 56.2 201.5)">Ç</text>
<g font-size="7.8">
<text x="103.8" y="34.3">10мм</text>
<text x="165.6" y="105.3" transform="rotate(-90 165.6 105.3)">м</text>
<text x="165.6" y="102.1" transform="rotate(-90 165.6 102.1)">м</text>
<text x="165.6" y="111.6" transform="rotate(-90 165.6 111.6)">2</text>
<text x="165.6" y="108.4" transform="rotate(-90 165.6 108.4)">0</text>
<text x="56.2" y="195.3" transform="rotate(-90 56.2 195.3)">м</text>
<text x="56.2" y="192.2" transform="rotate(-90 56.2 192.2)">м</text>
<text x="165.6" y="195.8" transform="rotate(-90 165.6 195.8)">м</text>
<text x="165.6" y="192.6" transform="rotate(-90 165.6 192.6)">м</text>
<text x="56.2" y="198.1" transform="rotate(-90 56.2 198.1)">5</text>
<text x="165.6" y="201.1" transform="rotate(-90 165.6 201.1)">1</text>
<text x="165.6" y="199" transform="rotate(-90 165.6 199)">0</text>
<text x="172.8" y="267.5">0,02</text>
<text x="192.6" y="267.5">5:1</text>
</g>
<g font-size="5.4">
<text x="12.8" y="46.9" transform="rotate(-90 12.8 46.9)">Перв. примен.</text>
<text x="12.8" y="103.8" transform="rotate(-90 12.8 103.8)">Справ. №</text>
<text x="12.8" y="176.7" transform="rotate(-90 12.8 176.7)">Подп. и дата</text>
<text x="12.8" y="205.8" transform="rotate(-90 12.8 205.8)">Инв. № дубл.</text>
<text x="12.8" y="231.6" transform="rotate(-90 12.8 231.6)">Взам. инв. №</text>
<text x="159.1" y="256.8">Лит.</text>
<text x="173.1" y="256.8">Масса</text>
<text x="188" y="256.8">Масштаб</text>
<text x="12.8" y="261.7" transform="rotate(-90 12.8 261.7)">Подп. и дата</text>
<text x="41.2" y="261.8">№ докум.</text>
<text x="63.6" y="261.8">Подп.</text>
<text x="21" y="266.8">Разраб.</text>
<text x="21" y="271.8">Пров.</text>
<text x="21" y="276.8">Т.контр.</text>
<text x="156.9" y="276.8">Лист</text>
<text x="177.9" y="276.8">Листов</text>
<text x="198.4" y="276.8">1</text>
<text x="21" y="286.8">Н.контр.</text>
<text x="7.5" y="292.5" transform="rotate(-90 7.5 292.5)">КОМПАС-3Dv21 Учебнаяверсия©2022ООО&quot;АСКОН-Системыпроектирования&quot;, Россия. Всеправазащищены.</text>
<text x="12.8" y="290.8" transform="rotate(-90 12.8 290.8)">Инв. № подл.</text>
<text x="21" y="291.8">Утв.</text>
<text x="8.5" y="296.7">Недлякоммерческогоиспользования</text>
<text x="96" y="296.8">Копировал</text>
<text x="166" y="296.8">Формат</text>
<text x="186" y="296.8">A4</text>
</g>
<g font-size="5.3">
<text x="21.1" y="261.8">Изм.</text>
<text x="28.1" y="261.8">Лист</text>
<text x="76.1" y="261.8">Дата</text>
</g>
</svg>
